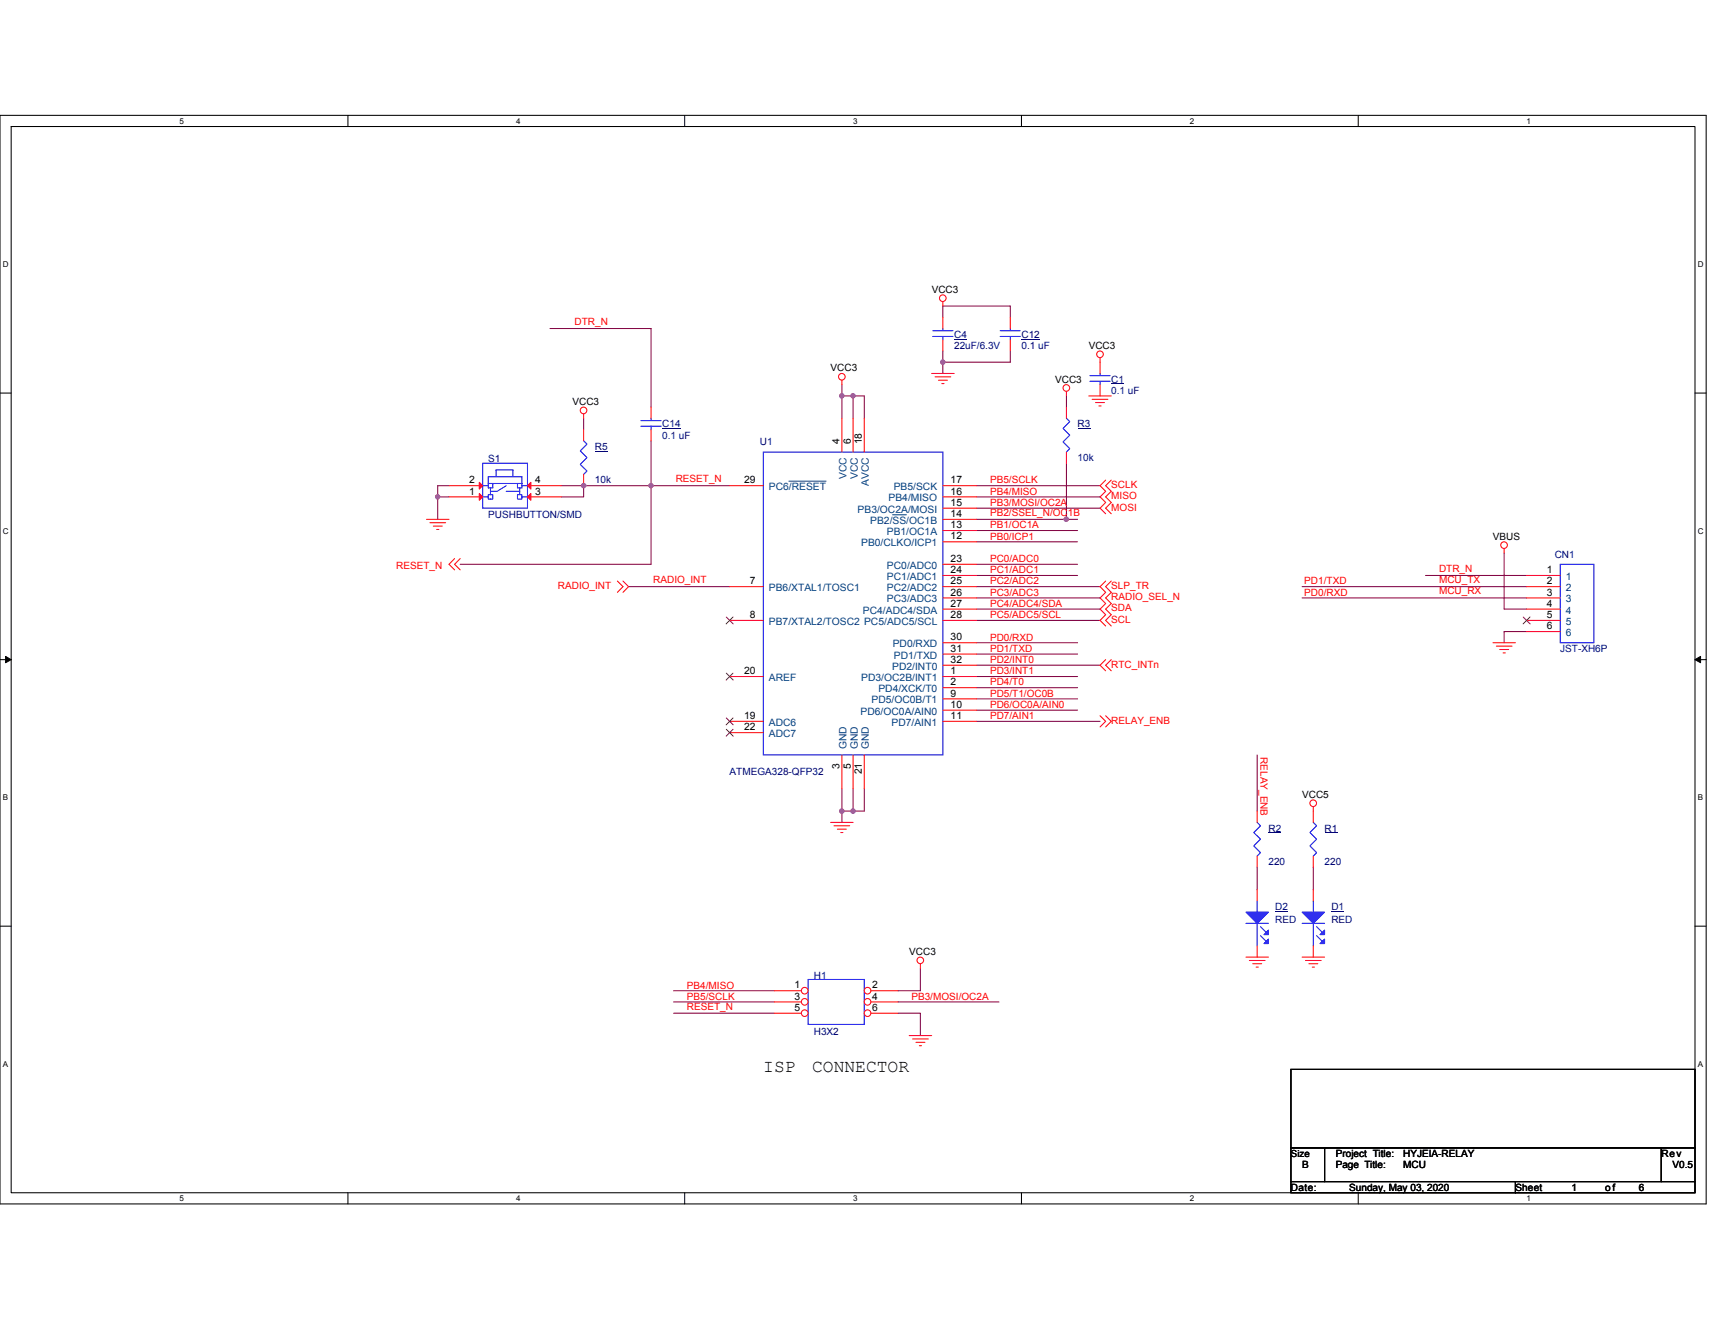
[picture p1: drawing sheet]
<svg xmlns="http://www.w3.org/2000/svg" width="279mm" height="216mm" viewBox="0 0 279 216" stroke-linecap="round" stroke-linejoin="round" font-family="sans-serif">
<path d="M0 18.8h278v177.4h-278zM1.8 20.6h274.3v173.8h-274.3z" fill="none" stroke="#000" stroke-width=".17"/>
<g fill="#fff">
<path d="M29.3 19h.7v1.4h-.7z"/>
<path d="M29.3 194.5h.7v1.5h-.7z"/>
</g>
<path d="M56.7 18.8v1.8M56.7 194.4v1.8" fill="none" stroke="#000" stroke-width=".17"/>
<g fill="#fff">
<path d="M84.1 19h.7v1.4h-.7z"/>
<path d="M84.1 194.5h.7v1.5h-.7z"/>
</g>
<path d="M111.5 18.8v1.8M111.5 194.4v1.8" fill="none" stroke="#000" stroke-width=".17"/>
<g fill="#fff">
<path d="M139 19h.7v1.4h-.7z"/>
<path d="M139 194.5h.7v1.5h-.7z"/>
</g>
<path d="M166.4 18.8v1.8M166.4 194.4v1.8" fill="none" stroke="#000" stroke-width=".17"/>
<g fill="#fff">
<path d="M193.8 19h.8v1.4h-.8z"/>
<path d="M193.8 194.5h.8v1.5h-.8z"/>
</g>
<path d="M221.3 18.8v1.8M221.3 194.4v1.8" fill="none" stroke="#000" stroke-width=".17"/>
<g fill="#fff">
<path d="M248.7 19h.7v1.4h-.7z"/>
<path d="M248.7 194.5h.7v1.5h-.7z"/>
<path d="M.5 42.3h.9v1.5h-.9z"/>
<path d="M276.6 42.3h1v1.5h-1z"/>
<path d="M.5 85.8h.9v1.4h-.9z"/>
<path d="M276.6 85.8h1v1.4h-1z"/>
</g>
<path d="M0 64.1h1.8M276.1 64.1h1.9" fill="none" stroke="#000" stroke-width=".17"/>
<g fill="#fff">
<path d="M.5 129.2h.8v1.5h-.8z"/>
<path d="M276.6 129.2h.9v1.5h-.9z"/>
</g>
<path d="M0 107.5h1.8M276.1 107.5h1.9" fill="none" stroke="#000" stroke-width=".17"/>
<path d="M.9 107l.9 .5-.9 .5zM276.1 107.5l1-.5v1z" fill="#000" stroke="#000" stroke-width=".16"/>
<g fill="#fff">
<path d="M.5 172.6h.8v1.5h-.8z"/>
<path d="M276.6 172.6h.9v1.5h-.9z"/>
</g>
<path d="M0 150.9h1.8M276.1 150.9h1.9M210.3 174.2h65.8v12.8h-65.8zM210.3 187h5.5v5.5h-5.5zM210.3 192.5h36.6v1.9h-36.6zM215.8 187h54.9v5.5h-54.9zM246.9 192.5h29.2v1.9h-29.2zM270.7 187h5.4v5.5h-5.4z" fill="none" stroke="#000" stroke-width=".17"/>
<g fill="none" stroke="#800040" stroke-width=".17">
<path d="M89.6 53.5h16.5v12.8M153.6 51.7v-1.8h11v1.8M153.6 57.2v1.8M153.6 59v1.9M164.6 57.2v1.8h-11M73.2 79.1h-1.9v1.9M91.4 79.1h3.7M95.1 68.2v1.8M95.1 79.1v1.9h-3.7M95.1 79.1h11M106.1 79.1h12.8M106.1 79.1v12.8h-31.1"/>
<path d="M106.1 71.8v7.3M137.2 62.7v1.8M137.2 64.5v3.7M137.2 64.5h1.8M139 64.5v3.7M139 64.5h1.8v3.7M159.1 79.1h20.1M173.7 64.5v1.8M173.7 75.5v9.1M71.3 81v3.6M71.3 81h1.9M102.4 95.6h16.5"/>
<path d="M159.1 81h20.1M159.1 82.8h20.1M159.1 95.6h20.1M159.1 97.4h20.1M159.1 99.3h20.1M159.1 84.6h14.6M159.1 86.4h16.5M159.1 88.3h16.5M159.1 91.9h16.5M159.1 93.8h16.5M173.7 84.6h1.9M212.1 95.6h36.6"/>
<path d="M212.1 97.4h36.6M232.2 93.8h16.5M245 90.1v9.2h3.7M159.1 101.1h20.1M159.1 117.5h20.1M159.1 108.4h20.1M159.1 104.7h16.5M159.1 106.6h16.5M159.1 112.1h16.5M159.1 113.9h16.5M159.1 115.7h16.5M159.1 110.2h16.5"/>
<path d="M248.7 102.9h-3.7v1.8M137.2 128.5v3.7M137.2 132.2v1.8M137.2 132.2h1.8M139 128.5v3.7M140.8 128.5v3.7h-1.8M204.8 123v9.2M149.9 157.8v3.6h-3.6M204.8 141.3v3.7M214 141.3v3.7M109.7 161.4h16.5M109.7 163.3h16.5"/>
<path d="M109.7 165.1h16.5M146.3 163.3h16.5M146.3 165.1h3.6v3.6"/>
</g>
<g fill="#f0f" stroke="#f0f" stroke-width=".17">
<circle cx="106.1" cy="79.1" r=".35"/>
<circle cx="95.1" cy="79.1" r=".36"/>
<circle cx="137.1" cy="64.5" r=".36"/>
<circle cx="153.6" cy="59" r=".36"/>
<circle cx="137.1" cy="132.2" r=".36"/>
<circle cx="71.3" cy="80.9" r=".35"/>
<circle cx="173.7" cy="84.6" r=".36"/>
<circle cx="139" cy="64.5" r=".36"/>
<circle cx="139" cy="132.2" r=".36"/>
</g>
<g fill="none" stroke="#f00" stroke-width=".17">
<path d="M153.6 49.1v.8M153.6 51.7v1.8M153.6 55.4v1.8M164.6 51.7v1.8M164.6 55.4v1.8M179.2 58.3v2.6M73.2 79.1h5.4M85.9 79.1h5.5M95.1 70v1.8M95.1 77.3v1.8M95.1 67.4v.8M106.1 66.3v1.9"/>
<path d="M106.1 70v1.8M118.9 79.1h5.5M137.2 68.2v5.5M137.2 62v.7M139 68.2v5.5M140.8 68.2v5.5M151.8 60.9h3.6M152.3 61.4h2.6M152.9 62h1.4M153.4 62.5h.4M153.6 79.1h5.5M173.7 63.8v.7"/>
<path d="M173.7 66.3v1.9M173.7 73.7v1.8M177.4 64.5h3.6M177.9 65.1h2.6M178.5 65.6h1.4M179 66.1h.4M179.2 62.7v1.8M180.1 78.2l-.9 .9 .9 1-.9 .9 .9 .9-.9 .9 .9 .9M181 78.2l-.9 .9 .9 1-.9 .9 .9 .9-.9 .9 .9 .9M69.5 84.6h3.7M70 85.2h2.6M70.6 85.7h1.5"/>
<path d="M71.1 86.3h.4M73.2 81h5.4M74.1 91l-.9 .9 .9 1M75 91l-.9 .9 .9 1M85.9 81h5.5M100.6 94.7l.9 .9-.9 .9M101.5 94.7l.9 .9-.9 .9M118.9 95.6h5.5M153.6 88.3h5.5M153.6 86.4h5.5M153.6 84.6h5.5M153.6 82.8h5.5"/>
<path d="M153.6 81h5.5M153.6 91.9h5.5M153.6 93.8h5.5M153.6 95.6h5.5M153.6 97.4h5.5M153.6 99.3h5.5M180.1 94.7l-.9 .9 .9 .9-.9 .9 .9 .9-.9 1 .9 .9-.9 .9 .9 .9M181 94.7l-.9 .9 .9 .9-.9 .9 .9 .9-.9 1 .9 .9-.9 .9 .9 .9M245 89.4v.7M248.7 93.8h5.5M248.7 95.6h5.5M248.7 97.4h5.5"/>
<path d="M248.7 99.3h5.5M118.9 101.1h5.5M118.9 117.5h5.5M118.9 110.2h5.5M118.9 119.4h5.5M153.6 110.2h5.5M153.6 112.1h5.5M153.6 113.9h5.5M153.6 115.7h5.5M153.6 117.5h5.5M153.6 101.1h5.5M153.6 104.7h5.5"/>
<path d="M153.6 106.6h5.5M153.6 108.4h5.5M179.2 116.6l.9 .9-.9 .9M180.1 107.5l-.9 .9 .9 .9M180.1 116.6l.9 .9-.9 .9M181 107.5l-.9 .9 .9 .9M243.2 104.7h3.7M243.8 105.3h2.5M244.3 105.8h1.5M244.9 106.4h.3M248.7 101.1h5.5M248.7 102.9h5.5"/>
<path d="M135.3 134h3.7M135.9 134.6h2.5M136.4 135.1h1.5M137 135.7h.3M137.2 123v5.5M139 123v5.5M140.8 123v5.5M214 131.4v.8M149.9 157v.8M203 156h3.7M203.5 156.5h2.6M204.1 157h1.4"/>
<path d="M204.6 157.6h.4M204.8 145v1.8M204.8 154.1v1.9M212.1 156h3.7M212.7 156.5h2.5M213.2 157h1.5M213.8 157.6h.3M148.1 168.7h3.7M148.7 169.3h2.5M149.2 169.8h1.5M149.8 170.4h.3"/>
<circle cx="153.6" cy="48.6" r=".54"/>
<circle cx="179.2" cy="57.7" r=".54"/>
<circle cx="95.1" cy="66.9" r=".54"/>
<circle cx="137.1" cy="61.4" r=".54"/>
<circle cx="173.7" cy="63.2" r=".54"/>
<circle cx="245" cy="88.8" r=".54"/>
<circle cx="213.9" cy="130.9" r=".54"/>
<circle cx="149.9" cy="156.5" r=".54"/>
</g>
<g fill="none" stroke="#00f" stroke-width=".17">
<path d="M152 54.8h3.3M152 53.9h3.3M153.6 53.5v.4M153.6 54.8v.6M162.9 54.8h3.3M162.9 53.9h3.3M164.6 53.5v.4M164.6 54.8v.6M78.6 75.5h7.3v7.3h-7.3zM78.6 79.1h.9M79.5 78.8h5.5M79.5 79.1v.4h.4"/>
<path d="M79.5 78.8v-1.1h5.5v1.1M79.5 78.8h.8v.7h-.4M79.5 78.8v.3M79.9 79.5v1.1M80.8 77.7v-1.1h2.8v1.1M82.5 79.1l-1.5 1h-1.1M84.7 79.5v1.1M85 79.1v.4h-.3M85 79.1h.9M85 78.8h-.7v.7h.4M85 78.8v.3M95.1 71.8l.5 .6-1.1 1.1 1.1 1.1-1.1 1.1 1.1 1.1-.5 .5"/>
<path d="M104.4 69.4h3.3M104.4 68.5h3.3M106.1 68.2v.3M106.1 69.4v.6M124.4 73.7h29.2v49.3h-29.2zM173.7 68.2l.6 .5-1.1 1.1 1.1 1.1-1.1 1.1 1.1 1.1-.6 .6M177.6 62.1h3.3M177.6 61.2h3.3M179.2 60.9v.3M179.2 62.1v.6M79.9 80.6h-.4v.4h-.9M79.9 80.6h.4v.7h-.8v-.3"/>
<path d="M82.5 80.1h2.2M85 81v.3h-.7v-.7h.7v.4h.9M254.2 91.9h5.5v12.8h-5.5zM131.7 159.6h9.1v7.3h-9.1zM203 150.5h3.7M204.8 146.8v1.8M204.8 150.5v3.6M205.4 151l.9 .9M205.4 152.5l.9 .9"/>
</g>
<path d="M155.4 55.2h2.1M166.4 55.2h3M96.9 73.5h2.1M107.9 69.9h3M175.6 69.9h2.1M181 62.6h2.1M207.8 148.5h2" fill="none" stroke="#000080" stroke-width=".16"/>
<path d="M118.3 100.5l1.1 1.2M118.3 117l1.1 1.1M118.3 109.7l1.1 1.1M118.3 118.8l1.1 1.2M119.4 100.5l-1.1 1.2M119.4 117l-1.1 1.1M119.4 109.7l-1.1 1.1M119.4 118.8l-1.1 1.2M248.2 100.5l1.1 1.2M249.3 100.5l-1.2 1.2" fill="none" stroke="#804000" stroke-width=".16"/>
<g fill="#00f" stroke="#00f" stroke-width=".17">
<path d="M203 148.6h3.7l-1.9 1.9z" fill-rule="evenodd"/>
<path d="M206.7 151.6v.7h-.8z" fill-rule="evenodd"/>
<path d="M205.9 153.8l.8-.8v.8z" fill-rule="evenodd"/>
</g>
<g fill="#f00" stroke="#f00" stroke-width=".17">
<path d="M78.1 80.4l.5 .6-.5 .5z"/>
<path d="M85.9 81l.6-.6v1.1z"/>
<path d="M78.1 78.6l.5 .5-.5 .6z"/>
<path d="M85.9 79.1l.6-.5v1.1z"/>
</g>
<path d="M128.5 78.4h6.1M145.4 83.9h2.3" fill="none" stroke="#004080" stroke-width=".16"/>
<circle cx="131.1" cy="161.4" r=".54" fill="#fff" stroke="#f00" stroke-width=".17"/>
<path d="M126.2 161.4h4.4" fill="none" stroke="#f00" stroke-width=".17"/>
<circle cx="141.3" cy="161.4" r=".54" fill="#fff" stroke="#f00" stroke-width=".17"/>
<path d="M141.9 161.4h4.4" fill="none" stroke="#f00" stroke-width=".17"/>
<circle cx="131.1" cy="163.2" r=".54" fill="#fff" stroke="#f00" stroke-width=".17"/>
<path d="M126.2 163.3h4.4" fill="none" stroke="#f00" stroke-width=".17"/>
<circle cx="141.3" cy="163.2" r=".54" fill="#fff" stroke="#f00" stroke-width=".17"/>
<path d="M141.9 163.3h4.4" fill="none" stroke="#f00" stroke-width=".17"/>
<circle cx="131.1" cy="165.1" r=".54" fill="#fff" stroke="#f00" stroke-width=".17"/>
<path d="M126.2 165.1h4.4" fill="none" stroke="#f00" stroke-width=".17"/>
<circle cx="141.3" cy="165.1" r=".54" fill="#fff" stroke="#f00" stroke-width=".17"/>
<path d="M204.8 132.2v1.8M204.8 139.5v1.8M214 132.2v1.8M214 139.5v1.8M214 145v1.8M214 154.1v1.9M141.9 165.1h4.4" fill="none" stroke="#f00" stroke-width=".17"/>
<path d="M204.8 134l.6 .6-1.1 1.1 1.1 1-1.1 1.1 1.1 1.1-.6 .6M214 134l.5 .6-1.1 1.1 1.1 1-1.1 1.1 1.1 1.1-.5 .6M212.1 150.5h3.7M214 146.8v1.8M214 150.5v3.6M214.5 151l.9 .9M214.5 152.5l.9 .9" fill="none" stroke="#00f" stroke-width=".17"/>
<path d="M206.7 135.7h2M215.8 135.7h2.1M216.9 148.5h2.1" fill="none" stroke="#000080" stroke-width=".16"/>
<g fill="#00f" stroke="#00f" stroke-width=".17">
<path d="M212.1 148.6h3.7l-1.8 1.9z" fill-rule="evenodd"/>
<path d="M215.8 151.6v.7h-.7z" fill-rule="evenodd"/>
<path d="M215.1 153.8l.7-.8v.8z" fill-rule="evenodd"/>
</g>
<g fill="#f0f" stroke="#f0f" stroke-width=".17">
<circle cx="106.1" cy="79.1" r=".35"/>
<circle cx="95.1" cy="79.1" r=".36"/>
<circle cx="137.1" cy="64.5" r=".36"/>
<circle cx="153.6" cy="59" r=".36"/>
<circle cx="137.1" cy="132.2" r=".36"/>
<circle cx="71.3" cy="80.9" r=".35"/>
<circle cx="173.7" cy="84.6" r=".36"/>
<circle cx="139" cy="64.5" r=".36"/>
<circle cx="139" cy="132.2" r=".36"/>
</g>
<g font-size="2.9">
<text x="124.4" y="174.7">ISP</text>
<text x="132.3" y="174.7">CONNECTOR</text>
</g>
<g font-size="1.7">
<text x="136.8" y="72.4" transform="rotate(-90 136.8 72.4)">4</text>
<text x="138.6" y="72.4" transform="rotate(-90 138.6 72.4)">6</text>
<text x="140.4" y="72.4" transform="rotate(-90 140.4 72.4)">18</text>
<text x="76.4" y="80.6">1</text>
<text x="76.4" y="78.8">2</text>
<text x="87.2" y="80.6">3</text>
<text x="87.2" y="78.8">4</text>
<text x="121.2" y="78.8">29</text>
<text x="154.9" y="78.8">17</text>
<text x="154.9" y="82.4">15</text>
<text x="154.9" y="80.6">16</text>
<text x="154.9" y="87.9">12</text>
<text x="154.9" y="86.1">13</text>
<text x="154.9" y="84.2">14</text>
<text x="122.2" y="95.2">7</text>
<text x="154.9" y="91.6">23</text>
<text x="154.9" y="93.4">24</text>
<text x="154.9" y="95.2">25</text>
<text x="252" y="93.4">1</text>
<text x="252" y="95.2">2</text>
<text x="122.2" y="100.7">8</text>
<text x="154.9" y="97">26</text>
<text x="154.9" y="98.9">27</text>
<text x="154.9" y="100.7">28</text>
<text x="252" y="97">3</text>
<text x="252" y="98.9">4</text>
<text x="252" y="100.7">5</text>
<text x="154.9" y="104.4">30</text>
<text x="154.9" y="106.2">31</text>
<text x="252" y="102.5">6</text>
<text x="121.2" y="109.9">20</text>
<text x="154.9" y="109.9">1</text>
<text x="154.9" y="108">32</text>
<text x="154.9" y="111.7">2</text>
<text x="154.9" y="113.5">9</text>
<text x="121.2" y="117.2">19</text>
<text x="121.2" y="119">22</text>
<text x="154.9" y="115.3">10</text>
<text x="154.9" y="117.2">11</text>
<text x="136.8" y="125.2" transform="rotate(-90 136.8 125.2)">3</text>
<text x="138.6" y="125.2" transform="rotate(-90 138.6 125.2)">5</text>
<text x="140.4" y="126.2" transform="rotate(-90 140.4 126.2)">21</text>
<text x="129.5" y="161.1">1</text>
<text x="142.1" y="161.1">2</text>
<text x="129.5" y="162.9">3</text>
<text x="129.5" y="164.7">5</text>
<text x="142.1" y="162.9">4</text>
<text x="142.1" y="164.7">6</text>
</g>
<g font-size="1.7" fill="#004080">
<text x="125.3" y="79.9">PC6/RESET</text>
<text x="137.9" y="78.1" transform="rotate(-90 137.9 78.1)">VCC</text>
<text x="139.7" y="83.5">PB3/OC2A/MOSI</text>
<text x="139.7" y="78.1" transform="rotate(-90 139.7 78.1)">VCC</text>
<text x="141.6" y="79.2" transform="rotate(-90 141.6 79.2)">AVCC</text>
<text x="144.8" y="81.7">PB4/MISO</text>
<text x="145.6" y="79.9">PB5/SCK</text>
<text x="140.3" y="89">PB0/CLKO/ICP1</text>
<text x="141.8" y="85.4">PB2/SS/OC1B</text>
<text x="144.5" y="87.2">PB1/OC1A</text>
<text x="144.5" y="92.7">PC0/ADC0</text>
<text x="144.5" y="94.5">PC1/ADC1</text>
<text x="255.1" y="94.5">1</text>
<text x="125.3" y="96.3">PB6/XTAL1/TOSC1</text>
<text x="125.3" y="101.8">PB7/XTAL2/TOSC2 PC5/ADC5/SCL</text>
<text x="140.6" y="100">PC4/ADC4/SDA</text>
<text x="144.5" y="96.3">PC2/ADC2</text>
<text x="144.5" y="98.2">PC3/ADC3</text>
<text x="255.1" y="96.3">2</text>
<text x="255.1" y="98.2">3</text>
<text x="255.1" y="100">4</text>
<text x="255.1" y="101.8">5</text>
<text x="145.4" y="105.5">PD0/RXD</text>
<text x="145.6" y="107.3">PD1/TXD</text>
<text x="255.1" y="103.7">6</text>
<text x="125.3" y="111">AREF</text>
<text x="140.3" y="111">PD3/OC2B/INT1</text>
<text x="143.1" y="112.8">PD4/XCK/T0</text>
<text x="145.4" y="109.1">PD2/INT0</text>
<text x="125.3" y="118.3">ADC6</text>
<text x="140.2" y="116.5">PD6/OC0A/AIN0</text>
<text x="142" y="114.6">PD5/OC0B/T1</text>
<text x="145.2" y="118.3">PD7/AIN1</text>
<text x="125.3" y="120.1">ADC7</text>
<text x="137.9" y="122.1" transform="rotate(-90 137.9 122.1)">GND</text>
<text x="139.7" y="122.1" transform="rotate(-90 139.7 122.1)">GND</text>
<text x="141.6" y="122.1" transform="rotate(-90 141.6 122.1)">GND</text>
</g>
<g font-size="1.6">
<text x="151.8" y="47.7">VCC3</text>
<text x="177.4" y="56.9">VCC3</text>
<text x="93.3" y="66">VCC3</text>
<text x="135.3" y="60.5">VCC3</text>
<text x="171.9" y="62.3">VCC3</text>
<text x="243.2" y="87.9">VBUS</text>
<text x="212.1" y="130">VCC5</text>
<text x="148.1" y="155.6">VCC3</text>
<text x="210.3" y="188.4">Size</text>
<text x="212.1" y="190.4">B</text>
<text x="217.6" y="188.5">Project Title:</text>
<text x="217.6" y="190.4">Page Title:</text>
<text x="228.6" y="190.4">MCU</text>
<text x="228.6" y="188.5">HYJEIA-RELAY</text>
<text x="270.7" y="188.5">Rev</text>
<text x="272.5" y="190.4">V0.5</text>
<text x="210.3" y="194">Date:</text>
<text x="219.8" y="194">Sunday, May 03, 2020</text>
<text x="246.9" y="194">Sheet</text>
<text x="256" y="194">1</text>
<text x="261.5" y="194">of</text>
<text x="267" y="194">6</text>
</g>
<g font-size="1.6" fill="#f00">
<text x="93.6" y="53">DTR_N</text>
<text x="110.1" y="78.6">RESET_N</text>
<text x="161.3" y="78.8">PB5/SCLK</text>
<text x="161.3" y="80.6">PB4/MISO</text>
<text x="161.3" y="82.4">PB3/MOSI/OC2A</text>
<text x="181" y="81.3">MISO</text>
<text x="181" y="79.5">SCLK</text>
<text x="181" y="83.2">MOSI</text>
<text x="161.3" y="84.1">PB2/SSEL_N/OC1B</text>
<text x="161.3" y="86.1">PB1/OC1A</text>
<text x="161.3" y="87.9">PB0/ICP1</text>
<text x="64.6" y="92.7">RESET_N</text>
<text x="90.9" y="96">RADIO_INT</text>
<text x="106.4" y="95">RADIO_INT</text>
<text x="161.3" y="91.6">PC0/ADC0</text>
<text x="161.3" y="93.4">PC1/ADC1</text>
<text x="161.3" y="95.2">PC2/ADC2</text>
<text x="181" y="96">SLP_TR</text>
<text x="212.5" y="95.2">PD1/TXD</text>
<text x="234.4" y="95">MCU_TX</text>
<text x="234.4" y="93.2">DTR_N</text>
<text x="161.3" y="97.1">PC3/ADC3</text>
<text x="161.3" y="98.9">PC4/ADC4/SDA</text>
<text x="161.3" y="100.7">PC5/ADC5/SCL</text>
<text x="181" y="97.8">RADIO_SEL_N</text>
<text x="181" y="101.5">SCL</text>
<text x="181" y="99.6">SDA</text>
<text x="212.5" y="97.1">PD0/RXD</text>
<text x="234.4" y="96.9">MCU_RX</text>
<text x="161.3" y="104.4">PD0/RXD</text>
<text x="161.3" y="106.2">PD1/TXD</text>
<text x="161.3" y="108">PD2/INT0</text>
<text x="161.3" y="111.7">PD4/T0</text>
<text x="161.3" y="113.5">PD5/T1/OC0B</text>
<text x="161.3" y="109.9">PD3/INT1</text>
<text x="181" y="108.8">RTC_INTn</text>
<text x="161.3" y="115.4">PD6/OC0A/AIN0</text>
<text x="161.3" y="117.2">PD7/AIN1</text>
<text x="181" y="117.9">RELAY_ENB</text>
<text x="205.4" y="123.4" transform="rotate(90 205.4 123.4)">RELAY_ENB</text>
<text x="111.9" y="161.1">PB4/MISO</text>
<text x="111.9" y="162.9">PB5/SCLK</text>
<text x="111.9" y="164.5">RESET_N</text>
<text x="148.5" y="162.9">PB3/MOSI/OC2A</text>
</g>
<g font-size="1.6" fill="#000080">
<text x="155.4" y="55">C4</text>
<text x="155.4" y="56.9">22uF/6.3V</text>
<text x="166.4" y="55">C12</text>
<text x="166.4" y="56.9">0.1 uF</text>
<text x="181" y="62.3">C1</text>
<text x="181" y="64.2">0.1 uF</text>
<text x="107.9" y="69.6">C14</text>
<text x="107.9" y="71.5">0.1 uF</text>
<text x="175.6" y="69.6">R3</text>
<text x="79.5" y="75.3">S1</text>
<text x="96.9" y="73.3">R5</text>
<text x="123.8" y="72.6">U1</text>
<text x="175.6" y="75.1">10k</text>
<text x="96.9" y="78.8">10k</text>
<text x="79.5" y="84.5">PUSHBUTTON/SMD</text>
<text x="253.3" y="90.9">CN1</text>
<text x="254.2" y="106.2">JST-XH6P</text>
<text x="118.9" y="126.3">ATMEGA328-QFP32</text>
<text x="206.7" y="135.5">R2</text>
<text x="215.8" y="135.5">R1</text>
<text x="206.7" y="141">220</text>
<text x="215.8" y="141">220</text>
<text x="207.8" y="148.3">D2</text>
<text x="216.9" y="148.3">D1</text>
<text x="207.8" y="150.5">RED</text>
<text x="216.9" y="150.5">RED</text>
<text x="132.6" y="159.4">H1</text>
<text x="132.6" y="168.6">H3X2</text>
</g>
<g font-size="1.3">
<text x="29.3" y="20.2">5</text>
<text x="84.1" y="20.2">4</text>
<text x="139" y="20.2">3</text>
<text x="193.8" y="20.2">2</text>
<text x="248.7" y="20.2">1</text>
<text x=".5" y="43.5">D</text>
<text x="276.6" y="43.5">D</text>
<text x=".5" y="87">C</text>
<text x="276.6" y="87">C</text>
<text x=".5" y="130.4">B</text>
<text x="276.6" y="130.4">B</text>
<text x=".5" y="173.8">A</text>
<text x="276.6" y="173.8">A</text>
<text x="29.3" y="195.7">5</text>
<text x="84.1" y="195.7">4</text>
<text x="139" y="195.7">3</text>
<text x="193.8" y="195.7">2</text>
<text x="248.7" y="195.7">1</text>
</g>
</svg>
